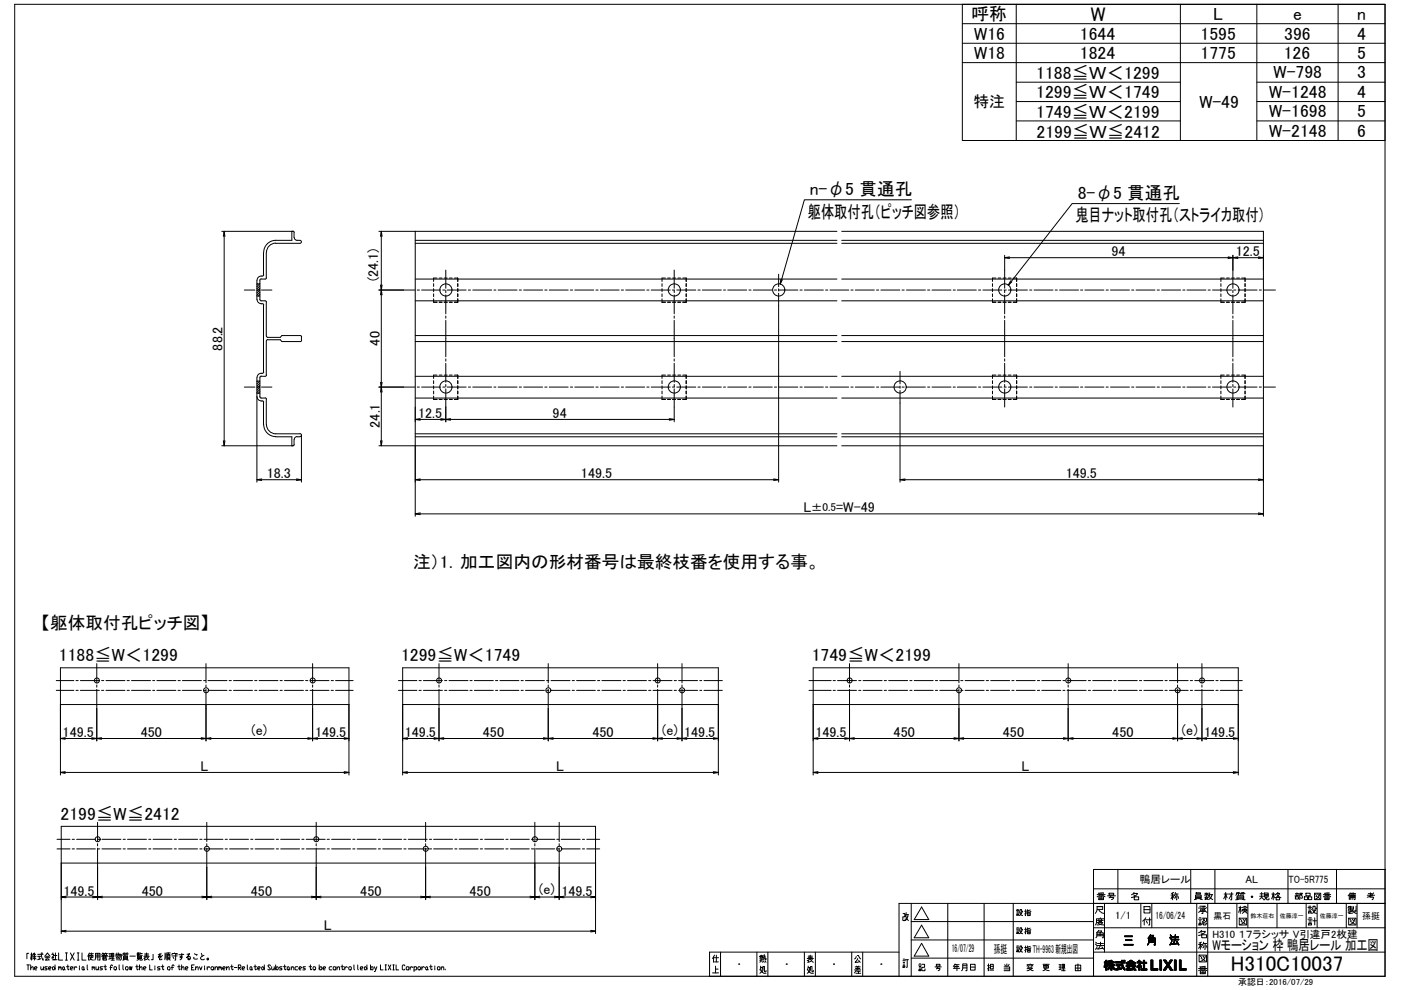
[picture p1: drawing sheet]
<svg xmlns="http://www.w3.org/2000/svg" width="297mm" height="210mm" viewBox="0 0 297 210" stroke-linecap="round" stroke-linejoin="round" font-family="sans-serif">
<!-- layer: TOS_WA -->
<g fill="none" stroke="#000" stroke-width=".21">
<path d="M3.1 .9h290.6v206.1h-290.6zM191.5 193.7h.3v.7h-.4l.1 .8h.4v-.4M192.1 194l.1 .7 .4 .5M192.1 193.9h.5M192.1 193.5l-.2 .9M192.5 193.9l-.2 .7-.4 .6M193.2 199.3h38.6M193.2 195.4h38.6M193.2 191.5v15.5M195.4 192.3l1.5 2.7h-3.1zM195.4 196.2l1.5 2.6h-3.1zM200.9 191.5v15.5"/>
<path d="M208.6 191.5v15.5M214.8 191.5v15.5M231.8 196.7h61.9M231.8 188.5h61.9M234.2 191.5v10.4M237 184.3v7.2M241.9 191.5v5.2M244.2 191.5v5.2M252.5 184.3v7.2M253.7 191.5v15.5M256.1 191.5v15.5M257.6 184.3v7.2"/>
<path d="M262.2 191.5v5.2M264.6 191.5v5.2M270.7 191.5v5.2M273.1 184.3v7.2M276.9 191.5v5.2M279.3 191.5v5.2M283.4 184.3v7.2M285.4 191.5v5.2M287.7 191.5v5.2M293.7 184.3h.1M293.7 191.5h-103.1v15.5M293.7 184.3h-61.9v22.7"/>
<path d="M5.7 204.6h.6M6 204.6v1M6.1 202.1h-.4v1.2M6.5 205.3l.4-.3 .2 .6M6.5 204.6v1M6.5 202.3h.3M6.7 202v1.6M6.8 203.1l-.1-.8-.2 1.1M6.9 203.4l.4-.6 .3 .6M6.9 202.8h.7M7 202.3h.6M7.1 202.1l-.2 .5"/>
<path d="M7.3 205.3h.4l.2-.2-.2-.1-.4 .1v.4l.4 .1M7.3 202v1.6M8 202.8h.7M8 202.3h1.1M8.3 202.8v.6M8.7 205l.1 .6 .4-.3M8.7 203.3l-.7 .2M8.7 202l.2 1.1 .2 .5v-.3M8.9 202l.1 .1M9.2 205v.6M9.5 202.8l.6-.8 .5 .8M9.6 203.1h.9"/>
<path d="M9.7 202.8h.7M10 205h-.4l-.1 .1 .1 .2h.3l.1 .2-.1 .1h-.4M10.1 203.1l-.5 .5 .8-.1M10.2 203.3l.2 .3M10.3 205.3h.4l.2-.2-.2-.1-.4 .1v.4l.4 .1M11 202.3h.4l-.4 .8M11.2 202v.3M11.2 205l.5 .3-.3 .3-.3-.1zM11.4 203.1l-.2-.3v.8M11.4 202.6h.7M11.7 204.6v1M11.8 202v1.5h-.4h.7"/>
<path d="M12.4 202v1.6h.9M12.4 205.1l.2-.1 .1 .3M12.4 205v.6M12.7 205.1l.2-.1 .1 .1v.5M13.4 205l.3 .1-.2 .5-.2-.1zM13.7 205.5l.1 .1M13.9 202h.4M13.9 203.6h.4M14.1 202v1.6M14.1 205h.5M14.4 204.6v.9l.1 .1 .1-.1M14.9 205.3h.4l.2-.2-.2-.1-.4 .1v.4l.4 .1"/>
<path d="M14.9 202l.8 1.6M15.7 202l-.8 1.6M15.7 205v.6M16.3 205.1l-.3-.1-.3 .3M16.4 202h.3M16.4 203.6h.3M16.6 202v1.6M16.8 204.8v.2M16.8 205.1v.5M17.4 202v1.6h.8M17.5 205l.3 .1-.1 .5-.3-.1zM17.8 205.5l.1 .1"/>
<path d="M18.5 204.6l.1 1M18.8 202.4l-.2 .4M19 202l-.2 .4v1.2M19 202.2h.8M19 202.6h.7v.4h-.7zM19.1 203.1l.2 .3 .5 .2M19.4 202a1.43 1.43 0 0 1-.4 1.6M19.5 205.1l.2-.1 .1 .3M19.5 205v.6M19.8 205.1l.1-.1 .2 .1v.5M20.1 203.6l.2-.3v-1.2h.9v1.5h-.3M20.3 202.9h.9"/>
<path d="M20.3 202.5h.9M20.3 205l.2 .6 .4-.3M20.7 202.1v1.5M20.9 205v.6M21.6 202.8l.1-.2h1.1l-.1 .2M21.7 205h-.4l-.1 .1 .1 .2 .4 .2-.1 .1h-.4M21.7 202.2h.5M21.8 202.8h.7v.3h-.7zM21.8 203.3h.8v.3h-.8zM21.8 202l-.2 .4M21.8 203.1v.2M21.9 202.2l.1 .2"/>
<path d="M22 205h.5M22.2 202.4v.2M22.3 204.6v.9l.1 .1 .1-.1M22.3 202.2h.5M22.4 202l-.2 .4M22.5 202.2l.1 .2M23.1 202.8h.4M23.1 202.2h.4M23.3 202.2v1.1M23.3 205.1h.4M23.5 203.2l-.4 .2M23.6 203.6h.6"/>
<path d="M23.6 203.2h.6M23.7 202.1h.4v.8h-.4zM23.7 202.5h.4M23.9 204.8l-.2-.2-.3 .2v.8M23.9 202.1v1.5M24.3 205l.4 .1v.4l-.2 .1-.3-.1zM24.6 202.2v.2h.4M24.6 202.4l-.1 .4M24.8 202v1.6M24.9 202.8l-.3 .3M25.1 202.3h.6v1.1l-.3 .2M25.2 202l-.2 .8"/>
<path d="M25.3 204.6l.1 1M25.3 202.3l-.3 1.1M25.5 202.3v.5l-.3 .8M26.1 204.6l.1 1M26.1 202.3h.5M26.2 202.8h.8v.6h-.8zM26.2 203.2h.8M26.2 203h.8M26.4 203.5l-.4 .1M26.4 202.3v.3M26.5 202l-.4 .1-.1 .5M26.7 202.3h.5"/>
<path d="M26.7 205h.3l.2 .1-.2 .5h-.3l-.1-.1zM26.9 203.5l.3 .1M27 202.3v.3M27.1 202l-.4 .1-.1 .5M27.5 205l.1 .6 .1-.6 .1 .6 .2-.6M27.5 202.7h1.2M28.8 205h.5M29 204.6v.9l.2 .1 .1-.1M29.1 202.2h.4v.2h-.4M29.2 202.8h.8v.4h-.8zM29.2 203.1h.8M29.2 202.9h.8"/>
<path d="M29.3 202v.2M29.3 202.4v.2M29.4 203.2l-.1 .3-.3 .1M29.6 202h-.5v.6h.5M29.6 205.3l.4-.3 .1 .6M29.6 204.6v1M29.7 203.2v.4h.4l.1-.2M29.7 202.6h.5M29.7 202.2v.1M29.8 202l-.1 .2h.5M30.4 205.3h.4l.2-.2-.2-.1-.4 .1v.4l.4 .1M30.5 203.2l.2-.1v.4"/>
<path d="M30.5 202.8h1.2M30.7 202.5h.8M30.7 202.3h.8M31.1 202.8l.6 .8M31.1 202v.8l-.4 .3M31.1 203.4l-.5 .2M31.5 203l-.3 .1M31.7 204.6v1h.6M32.5 202.3v1.2h-.4M32.8 204.8v.2M32.8 205.1v.5M33.9 202.1l-.3 .9 .4-.4 .1 .5"/>
<path d="M33.9 205h-.4l-.1 .1 .1 .2h.3l.1 .2-.1 .1h-.4M34.2 202.2l-.6 .2M34.2 205h.5M34.4 202.6l-.6 .5 .1 .4 .5-.1M34.5 204.6v.9l.1 .1 .1-.1M35 202v1.5M35.2 202.2v1M35.4 202v1.5M35.4 202h.7M35.5 205.1l.4-.1 .2 .1-.2 .5-.4-.1zM35.5 202.3h.5v1h-.5zM35.5 203h.5"/>
<path d="M35.5 202.6h.5M35.7 203.3l-.3 .3M35.8 202l-.2 .3M35.8 203.3l.3 .3M36.4 205.1h.4M36.4 202.4l.1-.2h1.1l-.1 .2M36.4 202.7h1.2M36.7 202.9l.2 .3M36.9 204.8l-.1-.2-.3 .2v.8M37 202v.2M37.2 202.3v1.3h-.1M37.7 205h.5"/>
<path d="M38 204.6v.9l.1 .1 .1-.1M38.5 205.3l.4-.3 .1 .6M38.5 204.6v1M38.6 202.1v.9h-.4l.1-.2h.2a.52 .52 0 0 1-.2 .7h-.1M39 202.3l-1.1 .1M39.3 205.3h.4l.2-.2-.2-.1h-.3l-.1 .1 .1 .5h.3M39.7 202.3l.5-.1-.6 .9 .6-.3 .2 .5-.2 .2h-.3l-.1-.2 .2-.2 .1 .4M40.6 205.1h.3M41.1 203l-.1 .1 .3 .3 .6-.1M41.2 204.6h-.6v1h.6M41.2 202.2l.6 .2-.1 .2M41.5 205.3l.4-.3 .1 .1v.5"/>
<path d="M41.5 205v.6M42.3 205l.3 .6 .2-.6M42.7 202.1l.2 .7M43.3 202.6a.79 .79 0 0 0-.8 .7l.3 .2 .5-.1M43.4 204.8v.2M43.4 205.1v.5M43.9 205v.6M44.5 205.1l-.3-.1-.3 .3M44.7 205.1l.5-.1 .1 .1-.1 .5-.5-.1zM45.6 205.3l.4-.3 .1 .6M45.6 205v.6M46.4 205.1l.2-.1 .1 .3"/>
<path d="M46.4 205v.6M46.7 205.1l.1-.1 .1 .1v.5M47.2 205.3h.5l.1-.2-.1-.1h-.3l-.2 .1 .2 .5h.3M48 205.3l.5-.3 .1 .6M48 205v.6M48.9 205h.5M49.1 204.6v.9l.2 .1 .1-.1M49.7 205.1h.5M50.5 205.1h.5l.1-.1-.1-.4h-.5v1M50.7 205.1l.4 .5M51.3 205.3h.5l.1-.2-.1-.1-.5 .1v.4l.5 .1M52.4 204.6l.2 1"/>
<path d="M53.1 205l.3 .1-.1 .5-.3-.1zM53.4 205.5l.1 .1M53.8 205h.6M54.1 204.6v.9l.1 .1 .2-.1M54.6 205.3h.5l.1-.2-.1-.1h-.3l-.2 .1 .2 .5h.3M55.6 205l.4 .3-.3 .3-.2-.1zM56 204.6v1M57.3 204.8l-.1-.2h-.3l-.1 .2 .5 .7-.1 .1h-.3l-.1-.1M57.6 205l.1 .6 .5-.3M58.2 205v.6M58.4 204.6v1M58.7 205l.3 .1v.4l-.2 .1-.4-.3z"/>
<path d="M59.8 205h-.4l-.1 .1 .1 .2h.3l.1 .2-.1 .1h-.4M60.1 205h.5M60.4 204.6v.9l.1 .1 .1-.1M61 205l.3 .1-.1 .5-.3-.1zM61.3 205.5l.2 .1M61.8 205.3l.3-.3 .2 .1v.5M61.8 205v.6M63.1 205h-.4l-.1 .1 .1 .5h.4M63.4 205.3h.4l.2-.2-.2-.1-.4 .1v.4l.4 .1M64.8 205h-.5l-.1 .1 .1 .2h.3l.2 .2-.2 .1h-.4M65.5 205h.6M65.8 204.6v.9l.1 .1 .2-.1"/>
<path d="M66.5 205l.4 .1v.4l-.2 .1-.3-.1zM67.7 204.6v1M67.9 205l.3 .1-.1 .5-.4-.3zM68.5 205.3h.4l.1-.2-.1-.1-.4 .1v.4l.4 .1M70.3 205h-.3l-.2 .1v.4l.2 .1h.3M70.8 205h.3l.1 .1-.1 .5h-.3l-.2-.1zM71.4 205.3l.5-.3 .1 .6M71.4 205v.6M72.3 205h.5M72.5 204.6v.9l.2 .1 .1-.1M73.1 205v.6M73.6 205.1l-.2-.1-.3 .3"/>
<path d="M74.1 205h.3l.1 .1-.1 .5h-.3l-.2-.1zM75 204.6l.2 1M75.8 204.6l.2 1M76.4 205.3h.4l.1-.2-.1-.1h-.3l-.1 .1 .1 .5h.3M77.4 205l.4 .3-.3 .3-.3-.1zM77.8 204.6v1M78.6 204.6v1M78.8 205l.3 .1-.1 .5-.4-.3zM79.4 205l.3 .6M79.9 205l-.4 1h-.1M80.7 204.6v1h.5M81.6 204.6h.3"/>
<path d="M81.6 205.6h.3M81.8 204.6v1M82.3 204.6l.6 1M82.9 204.6l-.6 1M83.3 204.6h.3M83.3 205.6h.3M83.4 204.6v1M84 204.6v1h.5M85.8 204.8l-.1-.2h-.2l-.2 .2v.7l.2 .1 .3-.1M86.3 205h.3l.1 .1-.1 .5h-.3l-.2-.1zM86.9 205v.6M87.5 205.1l-.3-.1-.3 .3"/>
<path d="M87.8 205.1l.1-.1h.3l.1 .1-.1 .5h-.4M87.8 205v1M88.6 205.1l.4-.1 .1 .1-.1 .5-.4-.1zM89.4 205v.6M90 205.1l-.3-.1-.3 .3M90.2 205.1l.2-.1 .3 .1-.2 .5-.3-.1zM90.7 205.5l.1 .1M91.1 205h.5M91.3 204.6v.9l.2 .1 .1-.1M92.2 204.8v.2M92.2 205.1v.5M92.9 205l.4 .1v.4l-.2 .1-.4-.1z"/>
<path d="M93.5 205.3l.5-.3 .1 .6M93.5 205v.6M94.4 205.5v.1M151.1 206.3h1.2M151.3 202.9l-.2 .3M151.4 203.1h.9M151.5 202.5l-.2 .4v1.1M151.5 203.9h.8M151.7 205.5h.6M151.7 204.8v1.5M151.9 202.5v1.4M152.8 201.9v5.1"/>
<path d="M156.6 204.4h.1M160.5 201.9v5.1M162.8 201.9v5.1M166.7 204.4h.1M170.5 201.9v5.1M171.1 203.7l.3-.1v.4M171.1 203.2h1.4M171.2 205.6l.3 .5 .5 .3h.5M171.4 205.1h.3l-.3 1-.3 .3M171.4 204.8l-.3 .8M171.4 202.7h.8M171.4 203h.8"/>
<path d="M171.8 203.3l.4 .6 .3 .1M171.8 202.5v.7l-.4 .4M171.9 203.9l-.7 .1M172.2 203.4l-.2 .2M172.5 205.8v.2h-.3v-1.1h-.3v.6l-.3 .6M172.9 201.9v5.1M176.7 204.4h.1M180.6 201.9v5.1M182.9 201.9v5.1M186.8 204.4h.1M190.6 201.9h-40.2v5.1M191.4 203.7h.5"/>
<path d="M191.5 204.8h.3v.3h-.3zM191.5 204.4h.3M191.5 204.1h.3M191.5 203.4h.3M191.9 203.5h.7M193.2 203.1h38.6M193.8 202.7l1.6-2.7 1.5 2.7M231.8 201.9h61.9M234.1 204.8v.3M234.2 203.9v.3M234.2 204.7v.3M234.2 204.6v.4"/>
<path d="M234.3 203.9v.3M234.3 204.4v.6M234.3 204.3v.5M234.4 203.9v.9M234.4 203.6h.3v.3h.2v.3h-.2l.2 .3v.4l-.2-.2v1h-.3v-.9l-.3 .3v-.3l.3-.6h-.3v-.3h.3zM234.4 203.6v2.1M234.5 203.6v2.1M234.6 203.6v2.1M234.7 203.6v2.1M234.8 203.9v.3M234.8 204.4v.4M234.8 204.5v.3"/>
<path d="M234.9 203.9v.3M234.9 204.5v.4M234.9 205.3v.3M235 204.1v.7M235 205.3v.3M235 204v.4M235 204.5v.3M235 205.2v.4M235.1 203.9v.5M235.1 204.5v.3M235.1 205.1v.4M235.1 203.7h.3l-.1 .2h.2v-.3h.3v.3h.4v.3h-.4v.3h.5v.3h-.3l.3 .5v.3l-.5-.7v.8h-.3v-.8l-.6 .7v-.3l.4-.5h-.4v-.3h.6v-.3h-.3l-.3 .3z"/>
<path d="M235.1 203.7v.6M235.1 205v.5M235.2 203.7v.5M235.2 204.5v.3M235.2 204.9v.4M235.2 204.5v.8M235.3 203.7v.5M235.4 204.5l-.1 .8M235.4 203.9v.3M235.4 204.5v.6M235.4 204.5v.5M235.5 203.9v.3"/>
<path d="M235.5 204.5v.4M235.5 203.6v2.1M235.6 203.6v2.1M235.7 203.6v2.1M235.8 203.9v.3M235.8 204.5v.5M235.9 203.9v.3M235.9 204.5v.6M235.9 204.5v.7M236 203.9v.3M236 204.5v.8M236 204.5v.3"/>
<path d="M236 204.8v.5M236.1 203.9v.3M236.1 204.5v.3M236.1 205v.4M236.1 205v.5M236.2 203.9v.3M236.2 204.5v.3M236.2 205.1v.5M236.2 205.3v.3M236.3 204.5v.3M236.3 205.3v.3M236.5 203.9h1.3v-.3h.2v.3h.5v.3h-.5l.1 .6 .4 .6v.3l-.6-.7-.1-.8h-1.3z"/>
<path d="M236.5 203.9v.3M236.5 205.4v.3M236.6 204.5h1.1v.3h-.4v.5l.5-.1v.3l-1.3 .2v-.3h.5v-.6h-.4zM236.6 203.9v.3M236.6 204.5v.3M236.6 205.4v.2M236.7 203.9v.3M236.7 204.5v.3M236.7 205.4v.2M236.8 203.9v.3M236.8 204.5v.3M236.8 205.4v.2"/>
<path d="M236.9 203.9v.3M236.9 204.5v.3M236.9 205.4v.2M237 203.9v.3M237 204.5v.3M237 205.4v.2M237.1 203.9v.3M237.1 204.5v1.1M237.2 203.9v.3M237.2 204.5v1.1M237.3 203.9v.3M237.3 204.5v1.1"/>
<path d="M237.3 204.5v.3M237.3 205.3v.3M237.4 203.9v.3M237.4 204.5v.3M237.4 205.3v.3M237.5 203.9v.3M237.5 204.5v.3M237.5 205.3v.3M237.6 203.9v.3M237.6 204.5v.3M237.6 205.3v.2M237.7 203.9v.3"/>
<path d="M237.7 204.5v.3M237.7 205.2v.3M237.8 203.6v.9M237.8 205.2v.3M237.8 203.6l.1 1.3M237.9 203.6v1.4M237.9 203.6v1.5M238 203.6v1.6M238 203.9v.3M238 204.3v1M238.1 203.9v.3M238.1 204.6v.7"/>
<path d="M238.2 203.9v.3M238.2 204.8v.6M238.2 203.6h.3v.2h-.3zM238.2 203.6v.2M238.2 204.9v.5M238.2 205l.1 .6M238.3 203.6v.2M238.3 203.9v.3M238.3 205.2v.4M238.4 203.6v.2M238.4 203.9v.3M238.4 205.2v.4"/>
<path d="M238.4 205.3v.3M238.4 205.3v.4M238.7 204.1l.9-.5h.4l.8 .5v.3l-1.8 .1v-.2l-.3 .1zM238.7 204.7h2.1v.3h-1.3l-.2 .4h.8l.2-.1-.2-.3h.3l.4 .7-.4-.1-1.6 .1v-.3h.2l.2-.4h-.5zM238.8 204.1v.3M238.8 204.7v.3M238.9 204.7v.3M238.9 205.4v.3M238.9 204.1v.3M239 204.1v.2M239 204.7v.3M239 205.4v.3"/>
<path d="M239 204v.3M239 205.3v.4M239.1 204v.5M239.1 204.7v.3M239.1 205.1v.6M239.2 203.9v.6M239.2 204.7v1M239.2 204.2l.6-.3 .6 .3zM239.3 203.9v.6M239.3 204.7v1M239.4 203.8v.4M239.4 204.2v.3"/>
<path d="M239.4 204.7v.5M239.4 205.4v.3M239.4 203.8v.3M239.4 204.7v.4M239.5 204.2v.3M239.5 205.4v.3M239.6 203.7v.4M239.6 204.7l-.1 .3M239.6 203.7v.3M239.6 204.2v.3M239.6 204.7v.3M239.6 205.4v.3"/>
<path d="M239.6 203.6v.4M239.7 203.6v.3M239.7 204.2v.3M239.7 204.7v.3M239.7 205.4v.3M239.8 203.6l-.1 .3M239.8 203.6v.3M239.8 204.2v.3M239.8 204.7v.3M239.8 205.4v.3M239.8 205.4v.2M239.9 203.6v.3"/>
<path d="M239.9 204.2v.3M239.9 204.7v.3M239.9 205.4v.2M239.9 203.6l.1 .4M240 203.7v.3M240 204.2v.3M240 204.7v.3M240 205.4v.2M240.1 203.7v.4M240.1 204.2v.3M240.1 204.7v.3M240.1 205.4v.2"/>
<path d="M240.1 203.8v.3M240.2 203.8v.3M240.2 204.2v.3M240.2 204.7v.3M240.2 205v.1M240.2 205.3v.3M240.2 203.9v.3M240.2 205v.2M240.3 203.9v.6M240.3 204.7v.3M240.3 205v.3M240.3 205.3v.3"/>
<path d="M240.3 205v.6M240.4 203.9v.6M240.4 204.7v.3M240.4 205v.6M240.4 204v.5M240.5 204v.5M240.5 204.7v.3M240.5 205.1v.6M240.5 204v.3M240.5 205.2v.5M240.6 204v.3M240.6 204.7v.3"/>
<path d="M240.6 205.3v.4M240.7 204.1v.2M240.7 204.7v.3M240.7 205.4v.3M240.7 204.1v.3M240.7 205.5v.2M240.7 205.6v.1M240.8 205.7h.1M240.8 204.1v.3M240.8 204.7v.3M241.1 204.9v.3M241.1 203.9h.3v-.3h.3v.3h.3l-.2 .7 .2 .2v.3l-.3-.2v.8h-.3v-.7l-.3 .2v-.3l.6-.7h-.6z"/>
<path d="M241.1 203.9v.3M241.2 203.9v.3M241.2 204.8v.3M241.3 203.9v.3M241.3 204.8v.2M241.3 204.7v.3M241.4 203.9v.3M241.4 204.7v.3M241.4 203.6v.6M241.5 204.5v1.2M241.5 203.6v.6M241.6 203.6v.6"/>
<path d="M241.6 204.4v1.3M241.6 203.6l.1 2.1M241.7 203.9v1M241.8 203.9v1M241.8 203.9v.6M241.8 204.7v.3M241.8 204.7l.1 .3M241.9 203.9l-.1 .5M241.9 203.9v.3M241.9 204.8v.3M241.9 205.4v.3M242 204.8v.3"/>
<path d="M242 205.4v.3M242 204h.4v-.4h.3v.4h.4v.3h-.4v1.1h.5v.3h-1.3v-.3h.5v-1.1h-.4zM242 204v.3M242.1 204v.3M242.1 205.4v.3M242.2 204v.3M242.2 205.4v.3M242.3 204v.3M242.3 205.4v.3M242.4 204v.3M242.4 205.4v.3M242.4 203.6v2.1"/>
<path d="M242.5 203.6v2.1M242.6 203.6v2.1M242.7 204v.3M242.7 205.4v.3M242.8 204v.3M242.8 205.4v.3M242.9 204v.3M242.9 205.4v.3M243 204v.3M243 205.4v.3M243.1 204v.3M243.1 205.4v.3"/>
<path d="M244 203.6h.4v1.8h1.1v.3h-1.5zM244 203.6v2.1M244.1 203.6v2.1M244.2 203.6v2.1M244.3 203.6v2.1M244.4 203.6v2.1M244.5 205.4v.3M244.6 205.4v.3M244.7 205.4v.3M244.8 205.4v.3M244.9 205.4v.3M245 205.4v.3"/>
<path d="M245.1 205.4v.3M245.2 205.4v.3M245.3 205.4v.3M245.4 205.4v.3M245.5 205.4v.3M245.9 203.6h.4v2.1h-.4zM245.9 203.6v2.1M246 203.6v2.1M246.1 203.6v2.1M246.2 203.6v2.1M246.7 203.6h.5l.4 .7 .5-.7h.5l-.8 1 .8 1.1h-.5l-.5-.8-.5 .8h-.4l.7-1.1zM246.7 205.6v.1"/>
<path d="M246.7 203.6h.1M246.8 203.6v.1M246.8 205.5v.2M246.9 203.6v.3M246.9 205.3v.4M247 203.6v.3M247 205.3v.4M247 203.6v.4M247 205.2v.5M247 203.6v.5M247 205.1v.6M247.1 203.6v.6"/>
<path d="M247.1 205v.7M247.2 203.6v.6M247.2 205v.6M247.2 203.7v.6M247.2 204.9v.7M247.3 203.7v.6M247.3 204.9v.6M247.3 203.8v.7M247.3 204.7v.7M247.4 203.9v.6M247.4 204.7v.6M247.4 204v1.2"/>
<path d="M247.5 204.1v1M247.5 204.1v.9M247.6 204.2v.7M247.6 204.3v.6M247.7 204.2v.8M247.8 204.1v1M247.8 204v1.2M247.9 204v1.3M247.9 204.7l.1 .7M248 203.9l-.1 .6M248 203.8v.6M248 204.8v.7"/>
<path d="M248.1 203.7v.6M248.1 204.9v.7M248.1 203.7v.5M248.1 205v.6M248.1 205v.7M248.2 203.6l-.1 .6M248.2 203.6v.5M248.2 205.1v.6M248.3 203.6v.4M248.3 205.2v.5M248.3 203.6v.3M248.3 205.3v.4"/>
<path d="M248.4 205.3v.4M248.4 203.6v.3M248.4 203.6v.1M248.4 205.5v.2M248.5 203.6v.1M248.5 205.6v.1M248.6 203.6h.1M248.6 205.6v.1M248.6 205.7h.1M249 203.6h.4v2.1h-.4zM249 203.6v2.1M249.1 203.6v2.1"/>
<path d="M249.2 203.6v2.1M249.3 203.6v2.1M249.4 203.6v2.1M250 203.6h.4v1.8h1.1v.3h-1.5zM250.1 203.6v2.1M250.2 203.6v2.1M250.3 203.6v2.1M250.4 203.6v2.1M250.4 205.4v.3M250.5 205.4v.3M250.6 205.4v.3M250.7 205.4v.3"/>
<path d="M250.8 205.4v.3M250.9 205.4v.3M251 205.4v.3M251.1 205.4v.3M251.2 205.4v.3"/>
<circle cx="44" cy="203.3" r=".19"/>
</g>
<!-- layer: TOS_S1 -->
<g fill="none" stroke="#000" stroke-width=".21">
<path d="M55.4 59.2h.8M55.4 58.5h.2M55.4 59.1l-.3 .3v2l-.1 .1 .1 .1v1.9M55.4 58.5a.87 .87 0 0 0-.9 .9v4.1M55.9 53.5v4.8M55.9 58.3l-.3 .2M56.5 53.5v5.4M56.5 58.9l-.3 .3M62.1 49.1h-.2v1.9h-3.4a2.56 2.56 0 0 0-2.6 2.5M62.1 49l.3 .3M62.3 49.3v1.1M62.4 50.3a.61 .61 0 0 0 .6 .7"/>
<path d="M63 51h.6M63.6 51.6l-5.1-.1a1.97 1.97 0 0 0-2 2M63.6 51a.32 .32 0 0 1 .3 .3 .32 .32 0 0 1-.3 .3M88 51h89.4M88 59.2h89.4M88 51.6h89.4M177.4 49.1h-89.4v45.4h89.4M178.5 49.1h89.4v45.4h-89.4M178.5 51h89.4M178.5 59.2h89.4M178.5 51.6h89.4M54.5 63.5a.87 .87 0 0 0 .9 .9"/>
<path d="M55.1 63.5l.3 .3M55.4 63.8h.8M55.4 79.8h.8M55.4 79.1h.2M55.4 64.4h.2M55.4 79.7l-.3 .3v2l-.1 .1 .1 .1v1.9l.3 .3M55.4 79.1a.87 .87 0 0 0-.9 .9v4.1a.95 .95 0 0 0 .9 .9M55.6 64.4l.3 .3M55.9 64.7v14.2M55.9 78.9l-.3 .2M56.2 63.8l.3 .3M56.5 64.1v7.2"/>
<path d="M56.5 72.3v7.2M56.5 79.5l-.3 .3M56.5 71.3l.3 .2h2.6l.4-.4h3.9l.3 .3M56.8 72h2.6l.4 .4h3.9l.3-.3M56.8 72l-.3 .3M63.9 71.4v.8M88 63.8h89.4M88 79.8h89.4M88 72.4h89.4M88 71.1h89.4M178.5 63.8h89.4M178.5 79.8h89.4"/>
<path d="M178.5 72.4h89.4M178.5 71.1h89.4M55.4 84.4h.8M55.4 85h.2M55.6 85l.3 .3M55.9 85.3v4.7M55.9 90a2.56 2.56 0 0 0 2.6 2.6M56.2 84.4l.3 .2M56.5 84.7v5.3M56.5 90a1.97 1.97 0 0 0 2 2h5.1M58.4 92.6h3.5v1.9h.2M62.3 93.2v1.1"/>
<path d="M62.4 94.2l-.3 .3M63 92.6h.6M63 92.6a.61 .61 0 0 0-.6 .6M63.6 91.9a.32 .32 0 0 1 .3 .4 .32 .32 0 0 1-.3 .3M88 84.4h89.4M88 92h89.4M88 92.6h89.4M178.5 84.4h89.4M178.5 92h89.4M178.5 92.6h89.4M12.8 141.6h61.2v7.8h-61.2zM85.4 141.6h66.9v7.8h-66.9z"/>
<path d="M172.4 141.6h90.1v7.8h-90.1zM13 175.2h113.3v7.8h-113.3z"/>
<circle cx="94.5" cy="61.5" r="1.29"/>
<circle cx="143" cy="61.5" r="1.29"/>
<circle cx="165.1" cy="61.5" r="1.29"/>
<circle cx="213" cy="61.5" r="1.29"/>
<circle cx="261.4" cy="61.5" r="1.29"/>
<circle cx="94.5" cy="82" r="1.29"/>
<circle cx="143" cy="82" r="1.29"/>
<circle cx="190.8" cy="82" r="1.29"/>
<circle cx="213" cy="82" r="1.29"/>
<circle cx="261.4" cy="82" r="1.29"/>
<circle cx="20.5" cy="144.3" r=".53"/>
<circle cx="43.7" cy="146.4" r=".53"/>
<circle cx="66.3" cy="144.3" r=".53"/>
<circle cx="93.1" cy="144.3" r=".53"/>
<circle cx="116.3" cy="146.4" r=".53"/>
<circle cx="139.5" cy="144.3" r=".53"/>
<circle cx="144.6" cy="146.4" r=".53"/>
<circle cx="180.1" cy="144.3" r=".53"/>
<circle cx="203.3" cy="146.4" r=".53"/>
<circle cx="226.5" cy="144.3" r=".53"/>
<circle cx="249.7" cy="146.4" r=".53"/>
<circle cx="254.9" cy="144.3" r=".53"/>
<circle cx="20.7" cy="177.9" r=".53"/>
<circle cx="43.9" cy="180" r=".53"/>
<circle cx="67.1" cy="177.9" r=".53"/>
<circle cx="90.3" cy="180" r=".53"/>
<circle cx="113.4" cy="177.9" r=".53"/>
<circle cx="118.6" cy="180" r=".53"/>
</g>
<!-- layer: TOS_M1 -->
<g fill="none" stroke="#000" stroke-width=".21">
<path d="M47 49.1h15.1M47.5 50.1v43.4M80.3 49.1h7.7M80.8 50.1v10.3M213 54.1v3.2M214 54.6h46.4M261.4 54.1v3.2M262.5 54.6h4.3M267.9 54.1v3.2M54.6 60.2l-.1 .1M55.1 60.2l-.6 .6M55.1 61.5l-.6 .6"/>
<path d="M55.1 61.1l-.6 .6M55.1 60.6l-.6 .6M55.1 62l-.6 .6M55.1 62.4l-.3 .4M80.3 61.5h5.2M80.8 62.5v18.6M165.1 64.8v37.4M47 94.5h15.1M54.5 84.1v18.1M54.6 80.8l-.1 .1M55.1 80.8l-.6 .6M55.1 82.2l-.6 .5"/>
<path d="M55.1 81.7l-.6 .6M55.1 81.2l-.6 .7M55.1 82.6l-.6 .6M55.1 83l-.3 .4M63.9 92.3v9.9M80.3 94.5h7.7v15M80.3 82.1h5.2M80.8 83.1v10.4M88 86.3v3.1M89.1 88.9h4.4M94.5 86.3v3.1M95.5 88.9h46.4"/>
<path d="M142.9 86.3v3.1M190.8 85.5v16.7M267.9 94.5v15M55.5 101.7h7.4M89.1 109h177.7M89.1 101.7h74.9M191.9 101.7h74.9M12.8 149.4v14.9M13.8 156.6h5.7M20.5 150.2v6.9M21.5 156.6h21.2M43.7 149.4v7.7"/>
<path d="M44.7 156.6h20.6M66.3 150.2v6.9M67.3 156.6h5.7M74 149.4v14.9M85.4 149.4v14.9M86.4 156.6h5.6M93.1 150.2v6.9M94.1 156.6h21.1M116.2 150.2v6.9M117.3 156.6h21.1M139.4 149.4v7.7M140.4 156.6h3.1"/>
<path d="M144.6 150.2v6.9M145.6 156.6h5.6M152.3 149.4v14.9M172.4 149.4v14.9M173.4 156.6h5.7M180.1 150.2v6.9M181.1 156.6h21.2M203.3 150.2v6.9M204.3 156.6h21.2M226.5 150.2v6.9M227.5 156.6h21.2M249.7 149.4v7.7"/>
<path d="M250.7 156.6h3.1M254.8 150.2v6.9M255.8 156.6h5.7M262.5 149.4v14.9M13.8 163.8h59.2M86.4 163.8h64.8M173.4 163.8h88.1M13 183v14.9M14 197.4h111.3M14 190.2h5.6M20.7 183.9v6.8M21.7 190.2h21.1"/>
<path d="M43.8 183.9v6.8M44.9 190.2h21.1M67 183.9v6.8M68.1 190.2h21.1M90.2 183.9v6.8M91.3 190.2h21.1M113.4 183v7.7M114.5 190.2h3M118.6 183.9v6.8M119.6 190.2h5.7M126.3 183v14.9"/>
</g>
<!-- layer: 0 -->
<g fill="none" stroke="#000" stroke-width=".21">
<path d="M204 .9h89.7v28.9h-89.7zM204 5h89.7M204 9.2h89.7M204 13.3h89.7M215.5 17.4h34.8M215.5 .9v28.9M250.3 .9v28.9M266.5 17.4h27.2M266.5 .9v28.9M283.7 .9v28.9M215.5 21.5h34.8M215.5 25.6h34.8"/>
<path d="M266.5 21.5h27.2M266.5 25.6h27.2M47.4 50.1l.1-1 .2 1M47.5 49.1v1M80.7 50.1l.1-1 .2 1M80.8 49.1v1M165.6 59.2l-.2 1 .5-.9M193.2 42.4h-22.7l-5.1 17.8M213 54.6h1M214 54.5l-1 .1 1 .2M214.3 59.5l-.5 1 .7-.7M250 43.2h-22.7l-13.5 17.3"/>
<path d="M260.4 54.5l1 .1-1 .2M260.4 54.6h2.1M262.5 54.5l-1.1 .1 1.1 .2M266.8 54.5l1.1 .1-1.1 .2M266.8 54.6h1.1M80.7 60.4l.1 1.1 .2-1.1M80.7 62.5l.1-1 .2 1M80.8 60.4v2.1M47.4 93.5l.1 1 .2-1M47.5 93.5v1M80.7 83.1l.1-1 .2 1M80.7 93.5l.1 1 .2-1"/>
<path d="M80.7 81.1l.1 1 .2-1M80.8 81.1v2M80.8 93.5v1M88 88.9h1.1M89.1 88.8l-1.1 .1 1.1 .2M93.5 88.8l1 .1-1 .2M93.5 88.9h2M95.5 88.8l-1 .1 1 .2M141.9 88.8l1 .1-1 .2M141.9 88.9h1M54.5 101.7h1M55.5 101.5l-1 .2 1 .2"/>
<path d="M62.9 101.5l1 .2-1 .2M62.9 101.7h1M88 109h1.1M88 101.7h1.1M89.1 108.7l-1.1 .3 1.1 .1M89.1 101.5l-1.1 .2 1.1 .2M164 101.5l1.1 .2-1.1 .2M164 101.7h1.1M190.8 101.7h1.1M191.9 101.5l-1.1 .2 1.1 .2M266.8 108.7l1.1 .3-1.1 .1M266.8 101.5l1.1 .2-1.1 .2"/>
<path d="M266.8 109h1.1M266.8 101.7h1.1M12.8 156.6h1M13.8 156.4l-1 .2 1 .1M19.5 156.4l1 .2-1 .1M19.5 156.6h2M21.5 156.4l-1 .2 1 .1M42.7 156.4l1 .2-1 .1M42.7 156.6h2M44.7 156.4l-1 .2 1 .1M65.3 156.4l1 .2-1 .1M65.3 156.6h2"/>
<path d="M67.3 156.4l-1 .2 1 .1M73 156.4l1 .2-1 .1M73 156.6h1M85.4 156.6h1M86.4 156.4l-1 .2 1 .1M92 156.4l1.1 .2-1.1 .1M92 156.6h2.1M94.1 156.4l-1 .2 1 .1M115.2 156.4l1 .2-1 .1M115.2 156.6h2.1M117.3 156.4l-1.1 .2 1.1 .1M138.4 156.4l1 .2-1 .1"/>
<path d="M138.4 156.6h2M140.4 156.4l-1 .2 1 .1M143.5 156.4l1.1 .2-1.1 .1M143.5 156.6h2.1M145.6 156.4l-1 .2 1 .1M151.2 156.4l1.1 .2-1.1 .1M151.2 156.6h1.1M172.4 156.6h1M173.4 156.4l-1 .2 1 .1M179.1 156.4l1 .2-1 .1M179.1 156.6h2M181.1 156.4l-1 .2 1 .1"/>
<path d="M202.3 156.4l1 .2-1 .1M202.3 156.6h2M204.3 156.4l-1 .2 1 .1M225.5 156.4l1 .2-1 .1M225.5 156.6h2M227.5 156.4l-1 .2 1 .1M248.7 156.4l1 .2-1 .1M248.7 156.6h2M250.7 156.4l-1 .2 1 .1M253.8 156.4l1 .2-1 .1M253.8 156.6h2M255.8 156.4l-1 .2 1 .1"/>
<path d="M261.5 156.4l1 .2-1 .1M261.5 156.6h1M12.8 163.8h1M13.8 163.6l-1 .2 1 .2M73 163.6l1 .2-1 .2M73 163.8h1M85.4 163.8h1M86.4 163.6l-1 .2 1 .2M151.2 163.6l1.1 .2-1.1 .2M151.2 163.8h1.1M172.4 163.8h1M173.4 163.6l-1 .2 1 .2"/>
<path d="M261.5 163.6l1 .2-1 .2M261.5 163.8h1M13 197.4h1M13 190.2h1M14 197.3l-1 .1 1 .2M14 190l-1 .2 1 .2M19.6 190l1.1 .2-1.1 .2M19.6 190.2h2.1M21.7 190l-1 .2 1 .2M42.8 190l1 .2-1 .2M42.8 190.2h2.1M44.9 190l-1.1 .2 1.1 .2"/>
<path d="M66 190l1 .2-1 .2M66 190.2h2.1M68.1 190l-1.1 .2 1.1 .2M89.2 190l1 .2-1 .2M89.2 190.2h2.1M91.3 190l-1.1 .2 1.1 .2M112.4 190l1 .2-1 .2M112.4 190.2h2.1M114.5 190l-1.1 .2 1.1 .2M117.5 190l1.1 .2-1.1 .2M117.5 190.2h2.1M119.6 190l-1 .2 1 .2"/>
<path d="M125.3 197.3l1 .1-1 .2M125.3 190l1 .2-1 .2M125.3 197.4h1M125.3 190.2h1"/>
</g>
<!-- layer: TOS_K3 -->
<g fill="none" stroke="#000" stroke-width=".21">
<path d="M94.5 57.3v3.8M142.9 57.3v3.8M165.1 58.2v2.6M213 57.3v3.8M261.4 57.3v3.8M51.8 61.5h2.2M54.5 61.5h.5M55.4 61.5h2.2M85.5 61.5h2.5M88.5 61.5h.4M89.4 61.5h4M93.9 61.5h.4"/>
<path d="M94.5 61.6v.4M94.5 62.5v4M94.5 67v.5M94.5 67.9v7.7M94.5 76.1v.5M94.5 77v4.1M94.8 61.5h4M99.3 61.5h.5M100.2 61.5h4.1M104.7 61.5h.4M105.6 61.5h4M110.1 61.5h.5"/>
<path d="M111 61.5h4M115.5 61.5h.5M116.4 61.5h4.1M120.9 61.5h.5M121.9 61.5h4M126.4 61.5h.4M127.3 61.5h4M131.7 61.5h.5M132.7 61.5h4M137.1 61.5h.5M138.1 61.5h4M142.6 61.5h.4"/>
<path d="M142.9 61.6v.4M142.9 62.5v4M142.9 67v.5M142.9 67.9v7.7M142.9 76.1v.5M142.9 77v4.1M143.5 61.5h4M148 61.5h.4M148.9 61.5h4M153.4 61.5h.4M154.3 61.5h4M158.8 61.5h.4"/>
<path d="M159.7 61.5h4M164.2 61.5h.5M165.1 61.2v.5M165.1 62.2v2.6M165.1 61.5h4M169.6 61.5h.5M170.5 61.5h4.1M175 61.5h.5M176 61.5h3.9M180.4 61.5h.5M181.3 61.5h4.1M185.8 61.5h.5"/>
<path d="M186.8 61.5h4M190.8 78.7v2.7M191.2 61.5h.5M192.2 61.5h4M196.7 61.5h.4M197.6 61.5h4M202.1 61.5h.5M203 61.5h4M207.5 61.5h.4M208.4 61.5h4M212.9 61.5h.4M213 61.6v.4"/>
<path d="M213 62.5v4M213 67v.5M213 67.9v7.7M213 76.1v.5M213 77v4.1M213.8 61.5h4M218.3 61.5h.5M219.2 61.5h4.1M223.7 61.5h.5M224.6 61.5h4.1M229.1 61.5h.5M230 61.5h4"/>
<path d="M234.5 61.5h.5M235.4 61.5h4.1M239.9 61.5h.5M240.9 61.5h4M245.3 61.5h.5M246.3 61.5h4M250.8 61.5h.4M251.7 61.5h4M256.1 61.5h.5M257.1 61.5h4M261.4 61.6v.4M261.4 62.5v4"/>
<path d="M261.4 67v.5M261.4 67.9v7.7M261.4 76.1v.5M261.4 77v4.1M261.6 61.5h.4M262.5 61.5h4M267 61.5h.4M267.9 61.5h2.5M51.8 82.1h2.2M54.5 82.1h.5M55.4 82.1h2.2M85.5 82.1h2.5"/>
<path d="M88.5 82.1h.4M89.4 82.1h4M93.9 82.1h.4M94.5 81.5v.5M94.5 82.5v3.8M94.8 82.1h4M99.3 82.1h.5M100.2 82.1h4.1M104.7 82.1h.4M105.6 82.1h4M110.1 82.1h.5M111 82.1h4"/>
<path d="M115.5 82.1h.5M116.4 82.1h4.1M120.9 82.1h.5M121.9 82.1h4M126.4 82.1h.4M127.3 82.1h4M131.7 82.1h.5M132.7 82.1h4M137.1 82.1h.5M138.1 82.1h4M142.6 82.1h.4M142.9 81.5v.5"/>
<path d="M142.9 82.5v3.8M143.5 82.1h4M148 82.1h.4M148.9 82.1h4M153.4 82.1h.4M154.3 82.1h4M158.8 82.1h.4M159.7 82.1h4M164.2 82.1h.5M165.1 82.1h4M169.6 82.1h.5M170.5 82.1h4.1"/>
<path d="M175 82.1h.5M176 82.1h3.9M180.4 82.1h.5M181.3 82.1h4.1M185.8 82.1h.5M186.8 82.1h4M190.8 81.9v.4M190.8 82.8v2.7M191.2 82.1h.5M192.2 82.1h4M196.7 82.1h.4M197.6 82.1h4"/>
<path d="M202.1 82.1h.5M203 82.1h4M207.5 82.1h.4M208.4 82.1h4M212.9 82.1h.4M213 81.5v.5M213 82.5v3.8M213.8 82.1h4M218.3 82.1h.5M219.2 82.1h4.1M223.7 82.1h.5M224.6 82.1h4.1"/>
<path d="M229.1 82.1h.5M230 82.1h4M234.5 82.1h.5M235.4 82.1h4.1M239.9 82.1h.5M240.9 82.1h4M245.3 82.1h.5M246.3 82.1h4M250.8 82.1h.4M251.7 82.1h4M256.1 82.1h.5M257.1 82.1h4"/>
<path d="M261.4 81.5v.5M261.4 82.5v3.8M261.6 82.1h.4M262.5 82.1h4M267 82.1h.4M267.9 82.1h2.5M11.9 146.4h3.7M11.9 144.3h3.7M16.1 146.4h.5M16.1 144.3h.5M17 146.4h4.1M17 144.3h4.1"/>
<path d="M20.5 140.7v4.1M20.5 145.2v.5M20.5 146.2v4M21.5 146.4h.5M21.5 144.3h.5M22.5 146.4h4M22.5 144.3h4M27 146.4h.4M27 144.3h.4M27.9 146.4h4M27.9 144.3h4M32.4 146.4h.4"/>
<path d="M32.4 144.3h.4M33.3 146.4h4M33.3 144.3h4M37.7 146.4h.5M37.7 144.3h.5M38.7 146.4h4M38.7 144.3h4M43.2 146.4h.4M43.2 144.3h.4M43.7 140.7v4.1M43.7 145.2v.5M43.7 146.2v4"/>
<path d="M44.1 146.4h4M44.1 144.3h4M48.6 146.4h.5M48.6 144.3h.5M49.5 146.4h4M49.5 144.3h4M54 146.4h.5M54 144.3h.5M54.9 146.4h4M54.9 144.3h4M59.4 146.4h.4M59.4 144.3h.4"/>
<path d="M60.3 146.4h4M60.3 144.3h4M64.8 146.4h.5M64.8 144.3h.5M65.7 146.4h4.1M65.7 144.3h4.1M66.3 140.7v4.1M66.3 145.2v.5M66.3 146.2v4M70.2 146.4h.5M70.2 144.3h.5M71.1 146.4h3.8"/>
<path d="M71.1 144.3h3.8M84.5 146.4h3.9M84.5 144.3h3.9M88.8 146.4h.5M88.8 144.3h.5M89.8 146.4h4M89.8 144.3h4M93.1 140.7v4.1M93.1 145.2v.5M93.1 146.2v4M94.3 146.4h.4M94.3 144.3h.4"/>
<path d="M95.2 146.4h4M95.2 144.3h4M99.6 146.4h.5M99.6 144.3h.5M100.6 146.4h4M100.6 144.3h4M105.1 146.4h.4M105.1 144.3h.4M106 146.4h4M106 144.3h4M110.5 146.4h.4M110.5 144.3h.4"/>
<path d="M111.4 146.4h4M111.4 144.3h4M115.9 146.4h.5M115.9 144.3h.5M116.2 140.7v4.1M116.2 145.2v.5M116.2 146.2v4M116.8 146.4h4M116.8 144.3h4M121.3 146.4h.5M121.3 144.3h.5M122.2 146.4h4"/>
<path d="M122.2 144.3h4M126.7 146.4h.5M126.7 144.3h.5M127.6 146.4h4M127.6 144.3h4M132.1 146.4h.5M132.1 144.3h.5M133 146.4h4.1M133 144.3h4.1M137.5 146.4h.5M137.5 144.3h.5M138.5 146.4h4"/>
<path d="M138.5 144.3h4M139.4 140.7v4.1M139.4 145.2v.5M139.4 146.2v4M142.9 146.4h.5M142.9 144.3h.5M143.9 146.4h4M143.9 144.3h4M144.6 140.7v4.1M144.6 145.2v.5M144.6 146.2v4M148.4 146.4h.4"/>
<path d="M148.4 144.3h.4M149.3 146.4h3.8M149.3 144.3h3.8M171.5 146.4h4.7M171.5 144.3h4.7M176.6 146.4h.5M176.6 144.3h.5M177.6 146.4h4M177.6 144.3h4M180.1 140.7v4.1M180.1 145.2v.5M180.1 146.2v4"/>
<path d="M182.1 146.4h.4M182.1 144.3h.4M183 146.4h4M183 144.3h4M187.5 146.4h.4M187.5 144.3h.4M188.4 146.4h4M188.4 144.3h4M192.9 146.4h.5M192.9 144.3h.5M193.8 146.4h4.1M193.8 144.3h4.1"/>
<path d="M198.3 146.4h.5M198.3 144.3h.5M199.2 146.4h4M199.2 144.3h4M203.3 140.7v4.1M203.3 145.2v.5M203.3 146.2v4M203.7 146.4h.5M203.7 144.3h.5M204.6 146.4h4M204.6 144.3h4M209.1 146.4h.5"/>
<path d="M209.1 144.3h.5M210 146.4h4.1M210 144.3h4.1M214.5 146.4h.5M214.5 144.3h.5M215.5 146.4h4M215.5 144.3h4M219.9 146.4h.5M219.9 144.3h.5M220.9 146.4h4M220.9 144.3h4M225.4 146.4h.4"/>
<path d="M225.4 144.3h.4M226.3 146.4h4M226.3 144.3h4M226.5 140.7v4.1M226.5 145.2v.5M226.5 146.2v4M230.7 146.4h.5M230.7 144.3h.5M231.7 146.4h4M231.7 144.3h4M236.2 146.4h.4M236.2 144.3h.4"/>
<path d="M237.1 146.4h4M237.1 144.3h4M241.6 146.4h.4M241.6 144.3h.4M242.5 146.4h4M242.5 144.3h4M247 146.4h.5M247 144.3h.5M247.9 146.4h4M247.9 144.3h4M249.7 140.7v4.1M249.7 145.2v.5"/>
<path d="M249.7 146.2v4M252.4 146.4h.4M252.4 144.3h.4M253.3 146.4h4M253.3 144.3h4M254.8 140.7v4.1M254.8 145.2v.5M254.8 146.2v4M257.8 146.4h.5M257.8 144.3h.5M258.7 146.4h4.7M258.7 144.3h4.7"/>
<path d="M12.1 180h2.7M12.1 178h2.7M15.3 180h.5M15.3 178h.5M16.2 180h4M16.2 178h4M20.7 180h.5M20.7 174.4v4M20.7 178.9v.5M20.7 179.8v4.1M20.7 178h.5M21.6 180h4"/>
<path d="M21.6 178h4M26.1 180h.5M26.1 178h.5M27 180h4.1M27 178h4.1M31.5 180h.5M31.5 178h.5M32.5 180h4M32.5 178h4M36.9 180h.5M36.9 178h.5M37.9 180h4"/>
<path d="M37.9 178h4M42.4 180h.4M42.4 178h.4M43.3 180h4M43.3 178h4M43.8 174.4v4M43.8 178.9v.5M43.8 179.8v4.1M47.7 180h.5M47.7 178h.5M48.7 180h4M48.7 178h4"/>
<path d="M53.2 180h.4M53.2 178h.4M54.1 180h4M54.1 178h4M58.6 180h.4M58.6 178h.4M59.5 180h4M59.5 178h4M64 180h.5M64 178h.5M64.9 180h4M64.9 178h4"/>
<path d="M67 174.4v4M67 178.9v.5M67 179.8v4.1M69.4 180h.4M69.4 178h.4M70.3 180h4M70.3 178h4M74.8 180h.5M74.8 178h.5M75.7 180h4M75.7 178h4M80.2 180h.5"/>
<path d="M80.2 178h.5M81.1 180h4.1M81.1 178h4.1M85.6 180h.5M85.6 178h.5M86.6 180h4M86.6 178h4M90.2 174.4v4M90.2 178.9v.5M90.2 179.8v4.1M91 180h.5M91 178h.5"/>
<path d="M91.9 180h4.1M91.9 178h4.1M96.4 180h.5M96.4 178h.5M97.4 180h4M97.4 178h4M101.8 180h.5M101.8 178h.5M102.8 180h4M102.8 178h4M107.3 180h.4M107.3 178h.4"/>
<path d="M108.2 180h4M108.2 178h4M112.7 180h.4M112.7 178h.4M113.4 174.4v4M113.4 178.9v.5M113.4 179.8v4.1M113.6 180h4M113.6 178h4M118.1 180h.4M118.1 178h.4M118.6 174.4v4"/>
<path d="M118.6 178.9v.5M118.6 179.8v4.1M119 180h4M119 178h4M123.5 180h.4M123.5 178h.4M124.4 180h2.8M124.4 178h2.8"/>
</g>
<!-- layer: TOS_K2 -->
<g fill="none" stroke="#000" stroke-width=".21">
<path d="M92.7 59h-.8v.7M93.1 59h.6M94.2 59h.6M95.3 59h.6M96.3 59h.8v.7M141.1 59h-.7v.7M141.5 59h.6M142.6 59h.6M143.7 59h.6M144.8 59h.7v.7M211.1 59h-.7v.7M211.6 59h.6"/>
<path d="M212.7 59h.6M213.8 59h.6M214.8 59h.7v.7M259.6 59h-.7v.7M260 59h.6M261.1 59h.6M262.2 59h.6M263.3 59h.7v.7M54.5 60.2h.6M54.5 62.8h.6M91.9 63.4v.7h.8M91.9 60.1v.6"/>
<path d="M91.9 61.2v.6M91.9 62.3v.6M92.7 79.5h-.8v.7M93.1 64.1h.6M93.1 79.5h.6M94.2 64.1h.6M94.2 79.5h.6M95.3 64.1h.6M95.3 79.5h.6M96.3 79.5h.8v.7M97.1 63.4v.7h-.8M97.1 60.1v.6"/>
<path d="M97.1 61.2v.6M97.1 62.3v.6M140.4 63.4v.7h.7M140.4 60.1v.6M140.4 61.2v.6M140.4 62.3v.6M141.1 79.5h-.7v.7M141.5 64.1h.6M141.5 79.5h.6M142.6 64.1h.6M142.6 79.5h.6M143.7 64.1h.6"/>
<path d="M143.7 79.5h.6M144.8 79.5h.7v.7M145.5 63.4v.7h-.7M145.5 60.1v.6M145.5 61.2v.6M145.5 62.3v.6M210.4 63.4v.7h.7M210.4 60.1v.6M210.4 61.2v.6M210.4 62.3v.6M211.1 79.5h-.7v.7M211.6 64.1h.6"/>
<path d="M211.6 79.5h.6M212.7 64.1h.6M212.7 79.5h.6M213.8 64.1h.6M213.8 79.5h.6M214.8 79.5h.7v.7M215.5 63.4v.7h-.7M215.5 60.1v.6M215.5 61.2v.6M215.5 62.3v.6M258.9 63.4v.7h.7M258.9 60.1v.6"/>
<path d="M258.9 61.2v.6M258.9 62.3v.6M259.6 79.5h-.7v.7M260 64.1h.6M260 79.5h.6M261.1 64.1h.6M261.1 79.5h.6M262.2 64.1h.6M262.2 79.5h.6M263.3 79.5h.7v.7M264 63.4v.7h-.7M264 60.1v.6"/>
<path d="M264 61.2v.6M264 62.3v.6M54.5 80.8h.6M54.5 83.4h.6M91.9 84v.7h.8M91.9 80.7v.7M91.9 81.8v.7M91.9 82.9v.6M93.1 84.7h.6M94.2 84.7h.6M95.3 84.7h.6M97.1 84v.7h-.8"/>
<path d="M97.1 80.7v.7M97.1 81.8v.7M97.1 82.9v.6M140.4 84v.7h.7M140.4 80.7v.7M140.4 81.8v.7M140.4 82.9v.6M141.5 84.7h.6M142.6 84.7h.6M143.7 84.7h.6M145.5 84v.7h-.7M145.5 80.7v.7"/>
<path d="M145.5 81.8v.7M145.5 82.9v.6M210.4 80.7v.7M210.4 81.8v.7M210.4 82.9v.6M210.4 84v.7h.7M211.6 84.7h.6M212.7 84.7h.6M213.8 84.7h.6M215.5 80.7v.7M215.5 81.8v.7M215.5 82.9v.6"/>
<path d="M215.5 84v.7h-.7M258.9 80.7v.7M258.9 81.8v.7M258.9 82.9v.6M258.9 84v.7h.7M260 84.7h.6M261.1 84.7h.6M262.2 84.7h.6M264 80.7v.7M264 81.8v.7M264 82.9v.6M264 84v.7h-.7"/>
</g>
<g font-size="4.9">
<text x="237.1" y="201.4">三 角 法</text>
<text x="252.9" y="207.8">番</text>
</g>
<text font-size="4.5" x="261" y="206">H310C10037</text>
<g font-size="4.4">
<text x="231.4" y="191.9">番号</text>
<text x="238.8" y="191.9">名 称</text>
<text x="251.9" y="191.9">員数</text>
<text x="258.2" y="191.9">材質・規格</text>
<text x="273.4" y="191.9">部品図番</text>
<text x="284.7" y="191.9">備 考</text>
<text x="214.1" y="195.4">設指</text>
<text x="231.1" y="197.2">度</text>
<text x="231.1" y="194.7">尺</text>
<text x="241.3" y="194.7">日</text>
<text x="252.9" y="194.7">承</text>
<text x="261.4" y="194.7">検</text>
<text x="276.2" y="194.7">設</text>
<text x="284.7" y="194.7">製</text>
<text x="214.1" y="199.3">設指</text>
<text x="214.1" y="203.2">設指</text>
<text x="231.1" y="202.5">法</text>
<text x="252.9" y="202.5">称</text>
<text x="252.9" y="200">名</text>
<text x="159.8" y="207.4">処</text>
<text x="179.9" y="205.3">公</text>
<text x="193.7" y="207.1">記 号</text>
<text x="200.7" y="207.1">年月日</text>
<text x="208.1" y="207.1">担 当</text>
<text x="216.6" y="207.1">変 更 理 由</text>
<text x="252.9" y="205.3">図</text>
</g>
<text font-size="4.2" x="231.3" y="4.4">W</text>
<g font-size="3.7">
<text x="206" y="4.3">呼称</text>
<text x="257.2" y="4.3">L</text>
<text x="274.2" y="4.3">e</text>
<text x="287.8" y="4.3">n</text>
<text x="206.6" y="8.4">W16</text>
<text x="229" y="8.4">1644</text>
<text x="254.5" y="8.4">1595</text>
<text x="272.3" y="8.4">396</text>
<text x="287.7" y="8.4">4</text>
<text x="206.6" y="12.5">W18</text>
<text x="219.7" y="16.7">1188≦Ｗ＜1299</text>
<text x="229" y="12.5">1824</text>
<text x="254.5" y="12.5">1775</text>
<text x="270" y="16.6">W-798</text>
<text x="272.2" y="12.5">126</text>
<text x="287.8" y="12.5">5</text>
<text x="287.8" y="16.6">3</text>
<text x="219.7" y="20.9">1299≦Ｗ＜1749</text>
<text x="254.3" y="22.8">W-49</text>
<text x="269.1" y="20.8">W-1248</text>
<text x="287.7" y="20.8">4</text>
<text x="219.7" y="25">1749≦Ｗ＜2199</text>
<text x="219.8" y="29.2">2199≦Ｗ≦2412</text>
<text x="269.1" y="24.9">W-1698</text>
<text x="269.1" y="29">W-2148</text>
<text x="287.8" y="24.9">5</text>
<text x="287.8" y="29">6</text>
<text x="171.7" y="41.3">n-φ5 貫通孔</text>
<text x="171.3" y="46.1">躯体取付孔（ピッチ図参照）</text>
<text x="228" y="46.9">鬼目ナット取付孔（ストライカ取付）</text>
<text x="228.5" y="42.2">8-φ5 貫通孔</text>
<text x="87.6" y="120.3">注）1．加工図内の形材番号は最終枝番を使用する事。</text>
<text x="8.7" y="133.3">【躯体取付孔ピッチ図】</text>
<text x="12.5" y="140.2">1188≦W＜1299</text>
<text x="85" y="140.2">1299≦W＜1749</text>
<text x="172.1" y="140.2">1749≦W＜2199</text>
<text x="12.9" y="173.8">2199≦W≦2412</text>
</g>
<text font-size="3.3" x="206.4" y="22.7">特注</text>
<g font-size="3">
<text x="80.2" y="59.6" transform="rotate(-90 80.2 59.6)">(24.1)</text>
<text x="235.7" y="54.3">94</text>
<text x="262" y="54.3">12.5</text>
<text x="47.2" y="74.3" transform="rotate(-90 47.2 74.3)">88.2</text>
<text x="80.5" y="73.3" transform="rotate(-90 80.5 73.3)">40</text>
<text x="88.6" y="88.6">12.5</text>
<text x="117.2" y="88.6">94</text>
<text x="80.5" y="90.7" transform="rotate(-90 80.5 90.7)">24.1</text>
<text x="56.5" y="101.4">18.3</text>
<text x="123.2" y="101.4">149.5</text>
<text x="226" y="101.4">149.5</text>
<text x="170.4" y="108.6">L</text>
<text x="177.3" y="108.6">=W-49</text>
<text x="53.3" y="155.9">(e)</text>
<text x="140.4" y="155.9">(e)</text>
<text x="250.6" y="155.9">(e)</text>
<text x="13.3" y="156.2">149.5</text>
<text x="29.8" y="156.2">450</text>
<text x="66.8" y="156.2">149.5</text>
<text x="85.8" y="156.2">149.5</text>
<text x="102.4" y="156.2">450</text>
<text x="125.6" y="156.2">450</text>
<text x="145.1" y="156.2">149.5</text>
<text x="172.9" y="156.2">149.5</text>
<text x="189.5" y="156.2">450</text>
<text x="212.6" y="156.2">450</text>
<text x="235.8" y="156.2">450</text>
<text x="255.3" y="156.2">149.5</text>
<text x="42.5" y="163.5">L</text>
<text x="117.9" y="163.5">L</text>
<text x="216.6" y="163.5">L</text>
<text x="13.4" y="189.9">149.5</text>
<text x="30" y="189.9">450</text>
<text x="53.2" y="189.9">450</text>
<text x="76.4" y="189.9">450</text>
<text x="99.6" y="189.9">450</text>
<text x="114.3" y="189.5">(e)</text>
<text x="119" y="189.9">149.5</text>
<text x="68.7" y="197.1">L</text>
<text x="257.1" y="201.3">Wモーション 枠 鴨居レール 加工図</text>
</g>
<g font-size="2.4">
<text x="172" y="108.4">±0.5</text>
<text x="201.8" y="201.9">16/07/29</text>
<text x="210.7" y="202">孫挺</text>
<text x="219" y="202.1">TH-9963 新規出図</text>
</g>
<g font-size="2.2">
<text x="241.7" y="187.2">鴨居レール</text>
<text x="264.1" y="187.2">AL</text>
<text x="273.2" y="187.2">TO-5R775</text>
<text x="236.5" y="194.8">1/1</text>
<text x="245" y="194.8">16/06/24</text>
<text x="257.1" y="198.8">H310 １７ラシッサ V引違戸2枚建</text>
</g>
<g font-size="1.9">
<text x="257.3" y="194.8">黒石</text>
<text x="288.8" y="194.8">孫挺</text>
<text x="262.5" y="208.9">承認日：2016/07/29</text>
</g>
<g font-size="1.3">
<text x="265.1" y="194.6">鈴木荘右</text>
<text x="271.3" y="194.6">佐藤淳一</text>
<text x="279.8" y="194.6">佐藤淳一</text>
</g>
</svg>
